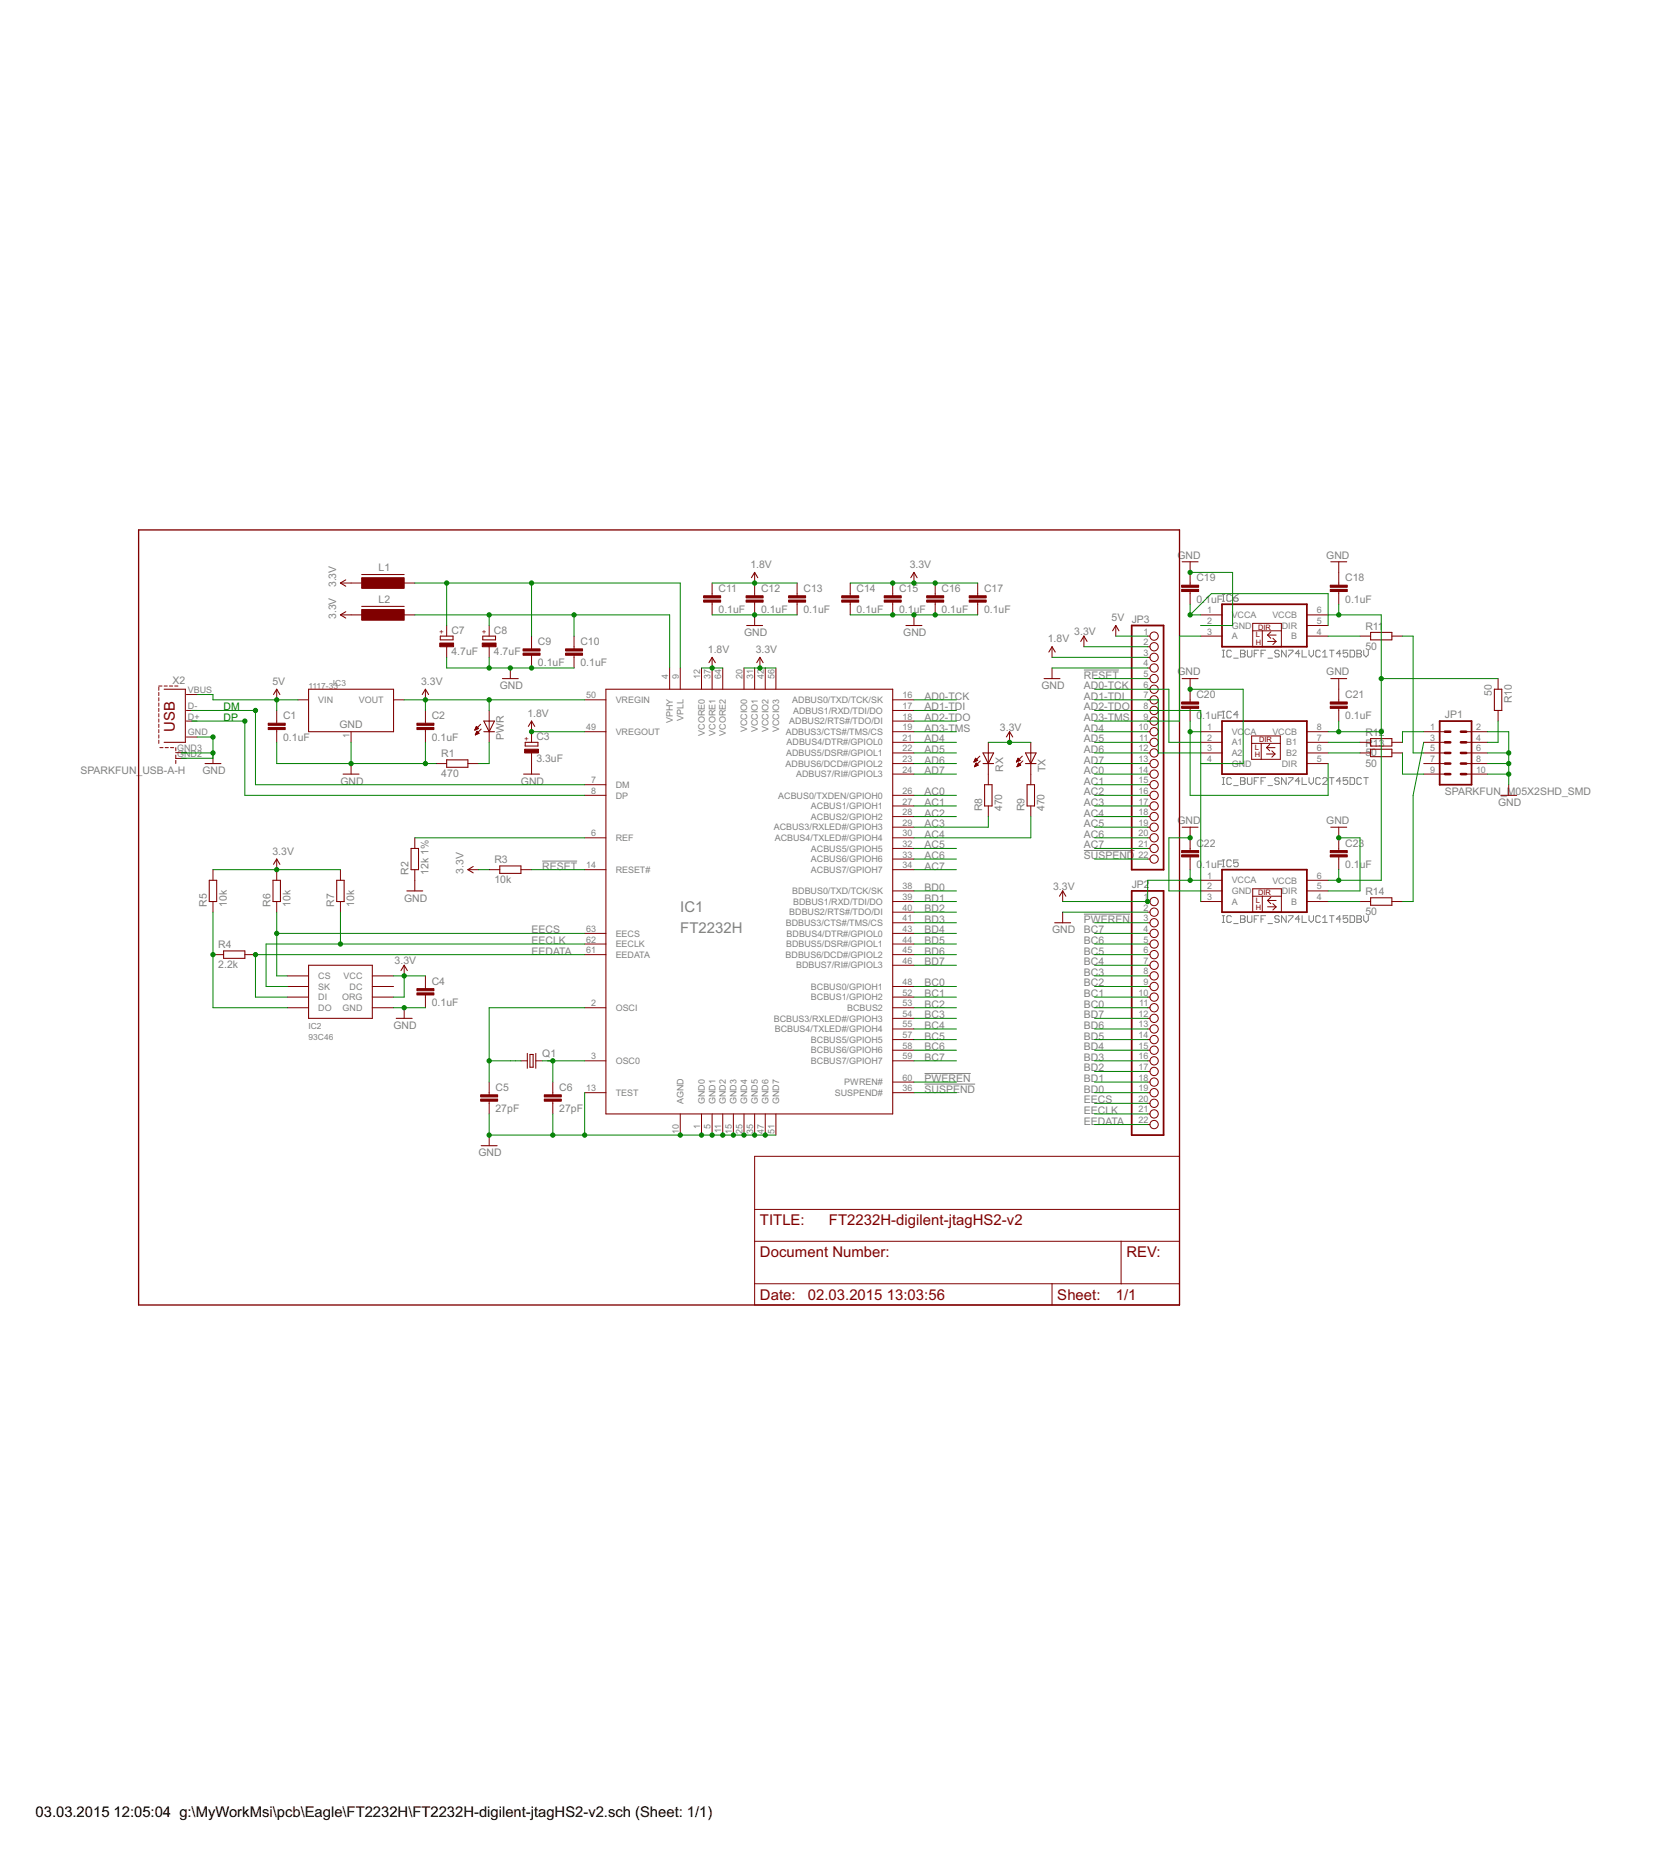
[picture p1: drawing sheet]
<svg xmlns="http://www.w3.org/2000/svg" width="400mm" height="444mm" viewBox="0 0 400 444" stroke-linecap="round" stroke-linejoin="round" font-family="sans-serif">
<g fill="none" stroke="#808080" stroke-width=".24">
<path d="M292.3 157.1h.5M292.3 155.5h.5M292.3 143.8h.5M292.3 142.2h.5M292.5 142.2v1.6M292.5 155.5v1.6M294.4 142.5l-.2-.3h-.6l-.2 .3v1.1l.2 .2h.6l.2-.2M294.4 155.8l-.2-.3h-.6l-.2 .3v1.1l.2 .2h.6l.2-.2M295 157.4h1.1M295 143h.8l.3 .3v.3l-.3 .2h-.5l-.3-.2zM296.1 142.2l-1.1 .8M296.6 155.5h.9l.2 .3v.3l-.2 .2 .2 .6-.2 .2h-.9z"/>
<path d="M296.6 156.3h.9M298.3 155.5v1.4l.2 .2h.6l.3-.2v-1.4M299.9 156.3h.6M301 155.5h-1.1v1.6M301.5 156.3h.6M302.6 155.5h-1.1v1.6M303.2 157.4h1.1M305.9 155.8l-.3-.3h-.5l-.3 .3v.3l.3 .2h.5l.3 .3-.3 .5h-.5l-.3-.2M307.6 155.5v1.6l-1.1-1.6v1.6M308.1 155.5h1.1v.3l-1.1 1.1v.2M310.8 156.3h-1.1l.8-.8v1.6M311.4 155.5v1.6h1.1"/>
<path d="M313 155.5v1.1l.5 .5 .6-.5v-1.1M315.7 155.8l-.3-.3h-.5l-.3 .3v1.1l.3 .2h.5l.3-.2M316.3 156.1l.5-.6v1.6M316.3 157.1h1.1M317.9 155.5h1.1M318.5 155.5v1.6M320.6 156.3h-1l.8-.8v1.6M322.3 155.5h-1.1v.8l.8-.2 .3 .2v.6l-.3 .2h-.5l-.3-.2M322.8 155.5h.8l.3 .3v1.1l-.3 .2h-.8zM324.5 155.5h.8l.2 .3v.3l-.2 .2 .2 .6-.2 .2h-.8zM324.5 156.3h.8M326.1 155.5v1.1l.5 .5 .6-.5v-1.1"/>
<path d="M259.2 160.3h8.3M292.3 171.7h.5M292.3 170.1h.5M292.5 170.1v1.6M294.4 170.4l-.2-.3h-.6l-.2 .3v1.1l.2 .2h.6l.2-.2M296.1 170.9h-1.1l.8-.8v1.6M292.3 187.6h.5M292.3 186h.5M292.5 186v1.6M294.4 186.3l-.2-.3h-.6l-.2 .3v1l.2 .3h.6l.2-.3M295 187.9h1.1M296.6 186h.9l.2 .3v.2l-.2 .3 .2 .3v.2l-.2 .3h-.9z"/>
<path d="M296.6 186.8h.9M298.3 186v1.3l.2 .3h.6l.3-.3v-1.3M299.9 186.8h.6M301 186h-1.1v1.6M301.5 186.8h.6M302.6 186h-1.1v1.6M303.2 187.9h1.1M305.9 186.3l-.3-.3h-.5l-.3 .3v.2l.3 .3h.5l.3 .3v.2l-.3 .3h-.5l-.3-.3M307.6 186v1.6l-1.1-1.6v1.6M308.1 186h1.1v.3l-1.1 1v.3M310.8 186.8h-1.1l.8-.8v1.6M311.4 186v1.6h1.1"/>
<path d="M313 186v1.1l.5 .5 .6-.5v-1.1M315.7 186.3l-.3-.3h-.5l-.3 .3v1l.3 .3h.5l.3-.3M316.3 186.3l.2-.3h.6l.3 .3v.2l-1.1 1.1h1.1M317.9 186h1.1M318.5 186v1.6M320.6 186.8h-1l.8-.8v1.6M322.3 186h-1.1v.8l.8-.3 .3 .3v.5l-.3 .3h-.5l-.3-.3M322.8 186h.8l.3 .3v1l-.3 .3h-.8zM325.5 186.3l-.2-.3h-.6l-.2 .3v1l.2 .3h.6l.2-.3M326.1 186h1.1M326.6 186v1.6M129.6 206h8.4"/>
<path d="M259.2 203.4h12.1M259.2 218.7h11M292.3 219h.5M292.3 207.3h.5M292.3 205.7h.5M292.5 205.7v1.6M292.5 219v1.6M294.4 206l-.2-.3h-.6l-.2 .3v1l.2 .3h.6l.2-.3M294.4 219.3l-.2-.3h-.6l-.2 .3v1.1l.2 .2h.6l.2-.2M296.1 205.7h-1.1v.8l.6-.3 .5 .3v.5l-.3 .3h-.5l-.3-.3M296.6 219h.9l.2 .3v.2l-.2 .3 .2 .3v.3l-.2 .2h-.9zM296.6 219.8h.9"/>
<path d="M298.3 219v1.4l.2 .2h.6l.3-.2v-1.4M299.9 219.8h.6M301 219h-1.1v1.6M301.5 219.8h.6M302.6 219h-1.1v1.6M305.9 219.3l-.3-.3h-.5l-.3 .3v.2l.3 .3h.5l.3 .3v.3l-.3 .2h-.5l-.3-.2M307.6 219v1.6l-1.1-1.6v1.6M308.1 219h1.1v.3l-1.1 1.1v.2M310.8 219.8h-1.1l.8-.8v1.6M311.4 219v1.6h1.1M313 219v1.1l.5 .5 .6-.5v-1.1M315.7 219.3l-.3-.3h-.5l-.3 .3v1.1l.3 .2h.5l.3-.2"/>
<path d="M316.3 219.5l.5-.5v1.6M317.9 219h1.1M318.5 219v1.6M320.6 219.8h-1l.8-.8v1.6M322.3 219h-1.1v.8l.8-.3 .3 .3v.6l-.3 .2h-.5l-.3-.2M322.8 219h.8l.3 .3v1.1l-.3 .2h-.8zM324.5 219h.8l.2 .3v.2l-.2 .3 .2 .3v.3l-.2 .2h-.8zM324.5 219.8h.8M326.1 219v1.1l.5 .5 .6-.5v-1.1M292.3 220.6h.5M295 220.9h1.1M303.2 220.9h1.1"/>
<path d="M316.3 220.6h1.1M221.1 259.3h12.1M221.1 256.8h11"/>
</g>
<g fill="none" stroke="#800000" stroke-width=".25">
<path d="M82.7 138.7l-1.3 .7 1.3 .8M86.5 137.4h10.1M179.7 138.2l.7-1.3 .8 1.3M217.8 138.2l.7-1.3 .8 1.3M282.7 134.4h3.8M318.2 134.4h3.8M82.7 146.3l-1.3 .8 1.3 .7M86.5 145h10.1M105.3 152.1h3v.9h-3zM115.4 152.1h3.1v.9h-3.1zM169.5 158.5l.8-1.3 .7 1.3M178.5 149.6h3.9"/>
<path d="M181 158.5l.7-1.3 .8 1.3M216.6 149.6h3.9M250.8 156l.8-1.3 .7 1.3M258.4 153.4l.8-1.3 .7 1.3M266 150.9l.8-1.3 .8 1.3M327.7 151.3h5.1v1.7h-5.1zM39.2 164.8h5.1v12.7h-5.1M65.4 166.1l.8-1.3 .7 1.3M73.8 164.8h20.3v10.2h-20.3zM101 166.1l.7-1.3 .8 1.3M115.7 175h2.5M115.7 172.5h2.5l-1.2 2.5z"/>
<path d="M120.1 162.3h3.8M125.6 177.5h3v.9h-3zM126.3 173.7l.8-1.2 .8 1.2M144.9 164.8h68.6v101.6h-68.6zM240.6 176.3l.8-1.3 .8 1.3M249.7 162.3h3.8M282.7 162.3h3.8M318.2 162.3h3.8M327.7 176.7h5.1v1.7h-5.1zM327.7 179.2h5.1v1.8h-5.1zM357.3 164.8h1.8v5.1h-1.8zM49 182.6h3.8"/>
<path d="M82 185.1h3.9M106.8 181.7h5.1v1.8h-5.1zM125.2 185.1h3.8M235.1 182.6h2.5M235.1 180.1h2.5l-1.3 2.5zM235.4 187.7h1.8v5.1h-1.8zM245.2 182.6h2.6M245.2 180.1h2.6l-1.3 2.5zM245.6 187.7h1.8v5.1h-1.8zM282.7 197.8h3.8M318.2 197.8h3.8M358.9 190.2h3.8"/>
<path d="M50 210.5h1.8v5.1h-1.8zM65.3 210.5h1.8v5.1h-1.8zM65.4 206.7l.8-1.2 .7 1.2M80.5 210.5h1.8v5.1h-1.8zM97.3 213.1h3.8M98.3 202.9h1.8v5.1h-1.8zM113.2 207.2l-1.3 .8 1.3 .8M119.5 207.1h5.1v1.8h-5.1zM253.3 214.4l.8-1.3 .8 1.3M327.7 214.7h5.1v1.8h-5.1zM53.5 227.4h5v1.8h-5zM73.8 230.9h15.2v12.7h-15.2z"/>
<path d="M95.9 232.1l.7-1.2 .8 1.2M252.2 220.7h3.8M94.7 243.6h3.9M126.1 251.9v3.6M126.7 252.2h.8v3h-.8zM128.1 251.9v3.6M115.1 274h3.8"/>
</g>
<g fill="none" stroke="#800000" stroke-width=".24">
<path d="M81.4 139.4h5.1M96.6 139.4h2.6M170.3 139.4v3.1M180.4 136.9v5.6M190.6 139.4v3.1M203.3 139.4v3.1M213.5 139.4v3.1M218.5 136.9v2.5M223.6 139.4v3.1M233.8 139.4v3.1M284.6 134.4v5.6M320.1 134.4v5.6"/>
<path d="M81.4 147.1h5.1M96.6 147.1h2.6M106.8 149.6v2.5M106.8 154.7v2.5M117 149.6v2.5M117 154.7v2.5M122 159.8v2.5M127.1 152.1v3.1M127.1 156.7v3.1M137.3 152.1v3.1M137.3 156.7v3.1M160.1 159.8v5"/>
<path d="M162.7 159.8v5M167.7 159.8v5M170.3 144v3.1M170.3 157.2v7.6M172.8 159.8v5M177.9 159.8v5M180.4 144v5.6M180.4 159.8v5M181.7 157.2v2.6M183 159.8v5M185.5 159.8v5M190.6 144v3.1"/>
<path d="M203.3 144v3.1M213.5 144v3.1M218.5 147.1v2.5M223.6 144v3.1M233.8 144v3.1M251.6 154.7v2.5M251.6 159.8v2.5M259.2 152.1v2.6M266.8 149.6v2.5M274.4 152.1h.6M274.4 154.7h.6M274.4 157.2h.6"/>
<path d="M274.4 159.8h.6M284.6 141.5v3M287.1 147.1h5.1M287.1 152.1h5.1M287.1 149.6h5.1M299.6 149.1h6.8v5.6h-6.8zM299.6 150.9h6.8M301.8 150.9v3.8M303.1 151.9h2M303.1 151.9l.8 .8M303.1 153.4h2M303.9 151.1l-.8 .8"/>
<path d="M304.4 152.7l.7 .7M305.1 153.4l-.7 .8M312.5 147.1h5.1M312.5 152.1h5.1M312.5 149.6h5.1M320.1 141.5v3M325.2 152.1h2.5M332.8 152.1h2.6M38 164.3v.8M38 165.6v.8M38 166.9v.7M38 168.1v.8"/>
<path d="M38 169.4v.8M38 170.7v.7M38 172v.7M38 173.2v.8M38 174.5v.8M38 175.8v.7M38 177v.8M38 164.1h.7M38.2 178.8h.8M39.2 164.1h.8M39.5 178.8h.8M40.5 164.1h.8"/>
<path d="M40.8 178.8h.7M41.8 164.1h.7M42 178.8v.8M44.6 169.9h2.5M44.6 172.5h2.5M44.6 176.3h2.5M44.6 166.1h2.5M66.2 164.8v2.6M66.2 169.9v3.1M66.2 174.5v3M71.2 167.4h2.6M83.9 175v2.5"/>
<path d="M94.1 167.4h2.5M101.7 164.8v2.6M101.7 169.9v3.1M101.7 174.5v3M113.6 174.5h.2M113.6 174.4h.5M113.7 174.3h.7M113.7 175.7h.1M113.7 174.1h.6M113.7 175.6h.4M113.8 174h.4M113.8 175.5h.5"/>
<path d="M113.8 173.9h.3M113.8 175.3h.7M113.9 175.2h.5M113.9 173.8h.1M113.9 173.7l.5 .5-.9 .4zM113.9 175.1h.4M114 175h.2M114 174.9l.6 .5-.9 .4zM114.9 173.2l-1.4 1.4M115.1 174.4l-1.4 1.4M117 169.9v7.6M127.1 172.5v5"/>
<path d="M139.8 167.4h5.1M139.8 175h5.1M213.5 167.4h5M213.5 169.9h5M213.5 172.5h5M213.5 175h5M213.5 177.5h5M236.3 177.5v10.2M241.4 175v2.5M246.5 177.5v10.2M274.4 167.4h.6M274.4 169.9h.6"/>
<path d="M274.4 172.5h.6M274.4 175h.6M274.4 177.5h.6M274.4 162.3h.6M274.4 164.8h.6M284.6 162.3v5.6M284.6 169.4v3.1M287.1 175h5.1M287.1 177.5h5.1M299.3 176h6.9v5.6h-6.9zM299.3 177.8h6.9M301.6 177.8v3.8"/>
<path d="M302.9 178.8h2M302.9 178.8l.7 .8M303.6 178.1l-.7 .7M304.1 179.6l.8 .7M312.5 175h5.1M312.5 177.5h5.1M320.1 162.3v5.6M320.1 169.4v3.1M325.2 177.5h2.5M332.8 177.5h2.6M340.4 175h5.1M340.4 177.5h5.1"/>
<path d="M350.6 175h5.1M350.6 177.5h5.1M358.2 162.3v2.5M358.2 169.9v2.6M42 181.4h2.5M42 180h2.5M42 180.6v.8M42 181.9v.7M50.9 180.1v2.5M83.9 182.6v2.5M104.3 182.6h2.5M111.9 182.6h2.5"/>
<path d="M127.1 180.1v5M139.8 187.7h5.1M139.8 190.2h5.1M213.5 190.2h5M213.5 180.1h5M213.5 182.6h5M213.5 185.1h5M213.5 192.8h5M213.5 195.3h5M213.5 197.8h5M232.9 182.2h.1M233 182.1h.2"/>
<path d="M233 182h.5M233 183.3h.2M233.1 181.9h.7M233.1 181.7h.6M233.1 183.2h.4M233.2 181.6h.4M233.2 183.1h.5M233.2 181.5h.2M233.2 182.9h.6M233.3 181.4h.1M233.3 182.8h.4M233.3 181.4l-.4 .8"/>
<path d="M233.3 181.4l.5 .5-.9 .3M233.3 182.7h.3M233.4 182.6h.1M233.4 182.5l.5 .5-.9 .4zM234.3 180.8l-1.4 1.4M234.4 182l-1.4 1.4M236.3 192.8v2.5M243.1 182.2h.1M243.1 182.1h.3M243.2 182h.4M243.2 181.9h.7M243.2 183.3h.2"/>
<path d="M243.3 181.7h.5M243.3 183.2h.3M243.3 181.6h.4M243.3 183.1h.6M243.4 181.5h.2M243.4 182.9h.6M243.4 181.4h.1M243.4 182.8h.5M243.4 181.4l-.3 .8M243.4 181.4l.5 .5-.8 .3M243.5 182.7h.3M243.5 182.6h.1"/>
<path d="M243.6 182.5l.5 .5-.9 .4zM244.5 180.8l-1.4 1.4M244.6 182l-1.4 1.4M246.5 192.8v2.5M274.4 187.7h.6M274.4 190.2h.6M274.4 180.1h.6M274.4 182.6h.6M274.4 185.1h.6M274.4 192.8h.6M274.4 195.3h.6M274.4 197.8h.6"/>
<path d="M284.6 197.8v5.6M287.1 180.1h5.1M287.1 182.6h5.1M302.9 180.3h2M304.9 180.3l-.8 .8M312.5 180.1h5.1M312.5 182.6h5.1M320.1 197.8v5.6M325.2 180.1h2.5M332.8 180.1h2.6M340.4 180.1h5.1M340.4 182.6h5.1"/>
<path d="M340.4 185.1h5.1M350.6 180.1h5.1M350.6 182.6h5.1M350.6 185.1h5.1M360.8 187.7v2.5M50.9 208v2.5M50.9 215.6v2.6M66.2 205.5v5M66.2 215.6v2.6M81.4 208v2.5M81.4 215.6v2.6M99.2 200.4v2.5"/>
<path d="M99.2 208v5.1M111.9 208h2.5M117 208h2.5M124.6 208h2.5M139.8 200.4h5.1M139.8 208h5.1M213.5 200.4h5M213.5 208h5M213.5 202.9h5M213.5 205.5h5M213.5 213.1h5M213.5 215.6h5"/>
<path d="M213.5 218.2h5M254.1 213.1v2.5M254.1 218.2v2.5M274.4 200.4h.6M274.4 202.9h.6M274.4 205.5h.6M274.4 215.6h.6M274.4 218.2h.6M284.6 205v3M287.1 213.1h5.1M287.1 215.6h5.1M287.1 210.5h5.1"/>
<path d="M299.6 212.6h6.8v5.6h-6.8zM299.6 214.4h6.8M301.8 214.4v3.8M303.1 215.4h2M303.1 215.4l.8 .7M303.1 216.9h2M303.9 214.6l-.8 .8M304.4 216.1l.7 .8M305.1 216.9l-.7 .8M312.5 213.1h5.1M312.5 215.6h5.1M312.5 210.5h5.1"/>
<path d="M320.1 205v3M325.2 215.6h2.5M332.8 215.6h2.6M50.9 228.3h2.6M58.5 228.3h2.6M68.7 235.9h5.1M68.7 238.5h5.1M68.7 233.4h5.1M89 235.9h5.1M89 238.5h5.1M89 233.4h5.1M96.6 230.9v2.5"/>
<path d="M101.7 233.4v3.1M101.7 238v3M139.8 223.2h5.1M139.8 225.8h5.1M139.8 228.3h5.1M213.5 220.7h5M213.5 223.2h5M213.5 225.8h5M213.5 228.3h5M213.5 230.9h5M213.5 235.9h5M213.5 238.5h5"/>
<path d="M274.4 220.7h.6M274.4 223.2h.6M274.4 225.8h.6M274.4 228.3h.6M274.4 230.9h.6M274.4 235.9h.6M274.4 238.5h.6M274.4 233.4h.6M68.7 241h5.1M89 241h5.1M96.6 241v2.6M117 258.8v3.1"/>
<path d="M124.6 253.7h1.5M128.1 253.7h1.5M132.2 258.8v3.1M139.8 241h5.1M139.8 253.7h5.1M213.5 241h5M213.5 253.7h5M213.5 243.6h5M213.5 246.1h5M213.5 248.6h5M213.5 251.2h5M213.5 258.8h5"/>
<path d="M274.4 241h.6M274.4 253.7h.6M274.4 243.6h.6M274.4 246.1h.6M274.4 248.6h.6M274.4 251.2h.6M274.4 258.8h.6M274.4 256.3h.6M117 263.4v3M117 271.5v2.5M132.2 263.4v3M139.8 261.3h5.1"/>
<path d="M162.7 266.4v5.1M167.7 266.4v5.1M170.3 266.4v5.1M172.8 266.4v5.1M175.4 266.4v5.1M177.9 266.4v5.1M180.4 266.4v5.1M180.4 276.6h101.6v35.5h-101.6zM183 266.4v5.1M185.5 266.4v5.1M213.5 261.3h5M274.4 261.3h.6"/>
<path d="M274.4 263.9h.6M274.4 266.4h.6M274.4 269h.6M180.4 296.9h101.6M180.4 289.3h101.6M268.1 296.9v10.1M180.4 307h101.6M251.6 307v5.1"/>
<circle cx="276" cy="154.7" r=".99"/>
<circle cx="276" cy="157.2" r=".99"/>
<circle cx="276" cy="159.8" r=".99"/>
<circle cx="276" cy="152.1" r=".99"/>
<circle cx="276" cy="167.4" r=".99"/>
<circle cx="276" cy="169.9" r=".99"/>
<circle cx="276" cy="162.3" r=".99"/>
<circle cx="276" cy="164.8" r=".99"/>
<circle cx="276" cy="172.5" r=".99"/>
<circle cx="276" cy="177.5" r=".99"/>
<circle cx="276" cy="175" r=".99"/>
<circle cx="276" cy="195.3" r=".99"/>
<circle cx="276" cy="187.7" r=".99"/>
<circle cx="276" cy="190.2" r=".99"/>
<circle cx="276" cy="182.6" r=".99"/>
<circle cx="276" cy="197.8" r=".99"/>
<circle cx="276" cy="185.1" r=".99"/>
<circle cx="276" cy="192.8" r=".99"/>
<circle cx="276" cy="180.1" r=".99"/>
<circle cx="276" cy="215.6" r=".99"/>
<circle cx="276" cy="200.4" r=".99"/>
<circle cx="276" cy="218.2" r=".99"/>
<circle cx="276" cy="202.9" r=".99"/>
<circle cx="276" cy="205.5" r=".99"/>
<circle cx="276" cy="220.7" r=".99"/>
<circle cx="276" cy="230.9" r=".99"/>
<circle cx="276" cy="223.2" r=".99"/>
<circle cx="276" cy="225.8" r=".99"/>
<circle cx="276" cy="228.3" r=".99"/>
<circle cx="276" cy="233.4" r=".99"/>
<circle cx="276" cy="235.9" r=".99"/>
<circle cx="276" cy="238.5" r=".99"/>
<circle cx="276" cy="241" r=".99"/>
<circle cx="276" cy="253.7" r=".99"/>
<circle cx="276" cy="243.6" r=".99"/>
<circle cx="276" cy="246.1" r=".99"/>
<circle cx="276" cy="256.3" r=".99"/>
<circle cx="276" cy="258.8" r=".99"/>
<circle cx="276" cy="251.2" r=".99"/>
<circle cx="276" cy="248.6" r=".99"/>
<circle cx="276" cy="261.3" r=".99"/>
<circle cx="276" cy="263.9" r=".99"/>
<circle cx="276" cy="266.4" r=".99"/>
<circle cx="276" cy="269" r=".99"/>
</g>
<path d="M33.1 126.7h248.9v185.4h-248.9z" fill="none" stroke="#800000" stroke-width=".32"/>
<g fill="#800000" stroke="#800000" stroke-width=".24">
<path d="M86.5 138.2h10.1v2.5h-10.1z"/>
<path d="M64.1 174h4.1v.5h-4.1z"/>
<path d="M64.1 173h4.1v.5h-4.1z"/>
<path d="M99.7 174h4.1v.5h-4.1z"/>
<path d="M99.7 173h4.1v.5h-4.1z"/>
<path d="M125.5 179.2h3.3v.9h-3.3z"/>
<path d="M99.7 237.5h4.1v.5h-4.1z"/>
<path d="M99.7 236.5h4.1v.5h-4.1z"/>
<path d="M114.9 262.9h4.1v.5h-4.1z"/>
<path d="M114.9 261.9h4.1v.5h-4.1z"/>
<path d="M130.2 262.9h4v.5h-4z"/>
<path d="M130.2 261.9h4v.5h-4z"/>
<path d="M86.5 145.8h10.1v2.5h-10.1z"/>
<path d="M105.2 153.8h3.3v.9h-3.3z"/>
<path d="M115.3 153.8h3.3v.9h-3.3z"/>
<path d="M125.1 156.2h4v.5h-4z"/>
<path d="M125.1 155.2h4v.5h-4z"/>
<path d="M135.2 156.2h4.1v.5h-4.1z"/>
<path d="M135.2 155.2h4.1v.5h-4.1z"/>
<path d="M168.3 143.5h4v.5h-4z"/>
<path d="M168.3 142.5h4v.5h-4z"/>
<path d="M178.4 143.5h4.1v.5h-4.1z"/>
<path d="M178.4 142.5h4.1v.5h-4.1z"/>
<path d="M188.6 143.5h4v.5h-4z"/>
<path d="M188.6 142.5h4v.5h-4z"/>
<path d="M201.3 143.5h4v.5h-4z"/>
<path d="M201.3 142.5h4v.5h-4z"/>
<path d="M211.4 143.5h4.1v.5h-4.1z"/>
<path d="M211.4 142.5h4.1v.5h-4.1z"/>
<path d="M221.6 143.5h4.1v.5h-4.1z"/>
<path d="M221.6 142.5h4.1v.5h-4.1z"/>
<path d="M231.8 143.5h4v.5h-4z"/>
<path d="M231.8 142.5h4v.5h-4z"/>
<path d="M318.1 141h4.1v.5h-4.1z"/>
<path d="M318.1 140h4.1v.5h-4.1z"/>
<path d="M282.6 141h4v.5h-4z"/>
<path d="M282.6 140h4v.5h-4z"/>
<path d="M282.6 168.9h4v.5h-4z"/>
<path d="M282.6 167.9h4v.5h-4z"/>
<path d="M318.1 168.9h4.1v.5h-4.1z"/>
<path d="M318.1 167.9h4.1v.5h-4.1z"/>
<path d="M282.6 204.4h4v.6h-4z"/>
<path d="M282.6 203.4h4v.5h-4z"/>
<path d="M318.1 204.4h4.1v.6h-4.1z"/>
<path d="M318.1 203.4h4.1v.5h-4.1z"/>
</g>
<path d="M270.6 149.6h7.6v58.4h-7.6zM292.2 144.5h20.3v10.2h-20.3zM292.2 172.5h20.3v12.6h-20.3zM344.3 172.5h7.6v15.2h-7.6zM270.6 213.1h7.6v58.4h-7.6zM292.2 208h20.3v10.2h-20.3z" fill="none" stroke="#800000" stroke-width=".42"/>
<path d="M345.5 175h1.3M345.5 177.5h1.3M349.3 175h1.3M349.3 177.5h1.3M345.5 180.1h1.3M345.5 182.6h1.3M345.5 185.1h1.3M349.3 180.1h1.3M349.3 182.6h1.3M349.3 185.1h1.3" fill="none" stroke="#800000" stroke-width=".61"/>
<g fill="none" stroke="#008000" stroke-width=".24">
<path d="M99.2 139.4h63.5v20.4M106.8 139.4v10.2M127.1 139.4v12.7M170.3 139.4h20.3M203.3 139.4h30.5M284.6 136.9h10.1v12.7h-7.6M99.2 147.1h60.9v12.7M106.8 157.2v2.6h30.5M117 147.1v2.5M117 157.2v2.6M137.3 147.1v5M167.7 159.8h5.1"/>
<path d="M170.3 147.1h20.3M177.9 159.8h7.6M203.3 147.1h30.5M251.6 159.8h22.8M251.6 157.2h22.8M259.2 154.7h15.2M266.8 152.1h7.6M284.6 147.1h2.5M284.6 144.5v2.6M284.6 147.1l5.1-5.1h27.9v7.6M287.1 152.1h-5.1v20.4h-20.3M317.6 147.1h12.7v63.4h-12.7"/>
<path d="M317.6 152.1h7.6M320.1 144.5v2.6M335.4 152.1h2.5v28h2.5M45.8 169.9h15.3v17.8h78.7M45.8 172.5h12.7v17.7h81.3M47.1 166.1h3.8v1.3h20.3M47.1 176.3h3.8M50.9 176v5.4h-7.6M66.2 177.5v5.1h38.1M66.2 167.4v2.5M83.9 177.5v5.1M96.6 167.4h43.2"/>
<path d="M101.7 167.4v2.5M101.7 177.5v5.1M117 177.5v5.1h-2.6M117 167.4v2.5M127.1 175h12.7M218.5 169.9h10.2M218.5 172.5h10.2M218.5 175h10.2M218.5 167.4h10.2M218.5 177.5h10.2M236.3 177.5h10.2M261.7 169.9h25.4v45.7"/>
<path d="M261.7 167.4h15.3v12.7h10.1M261.7 164.8h17.8v12.7h7.6M261.7 175h12.7M261.7 177.5h12.7M261.7 162.3h12.7M284.6 172.5v17.7h33v-7.6M284.6 164.8h12.7v17.8h-10.2M284.6 175h2.5M317.6 175h12.7M317.6 177.5h7.6M320.1 172.5v2.5M330.3 162.3h27.9"/>
<path d="M340.4 175h-5v2.5M340.4 177.5l-2.5 12.7v25.4h-2.5M355.7 175h5.1v12.7M358.2 172.5v5h-2.5M43.3 180.1h7.6M218.5 190.2h10.2M218.5 182.6h10.2M218.5 180.1h10.2M218.5 185.1h10.2M218.5 195.3h10.2M218.5 192.8h10.2M236.3 195.3v2.5h-17.8"/>
<path d="M246.5 195.3v5.1h-28M261.7 187.7h12.7M261.7 190.2h12.7M261.7 182.6h12.7M261.7 180.1h12.7M261.7 185.1h12.7M261.7 197.8h12.7M261.7 195.3h12.7M261.7 192.8h12.7M317.6 180.1h7.6M335.4 180.1v5h5M355.7 182.6h5.1"/>
<path d="M355.7 180.1h5.1M355.7 185.1h5.1M50.9 218.2v22.8h17.8M50.9 208h30.5M66.2 218.2v15.2h2.5M81.4 218.2v7.6M99.2 200.4h40.6M114.4 208h2.6M127.1 208h12.7M218.5 218.2h10.2M218.5 213.1h10.2M218.5 208h10.2"/>
<path d="M218.5 215.6h10.2M218.5 205.5h10.2M218.5 202.9h10.2M254.1 218.2h20.3M261.7 200.4h12.7M261.7 205.5h12.7M261.7 202.9h12.7M284.6 200.4h-5.1v12.7h7.6M284.6 208v2.5M287.1 210.5h-12.7v5.1h-20.3M317.6 215.6h7.6M320.1 200.4h5.1v12.7h-7.6"/>
<path d="M320.1 208v2.5M66.2 223.2h73.6M94.1 233.4h7.6M96.6 233.4v5.1h-2.5M139.8 228.3h-78.7v10.2h7.6M139.8 225.8h-76.2v10.1h5.1M218.5 238.5h10.2M218.5 223.2h10.2M218.5 225.8h10.2M218.5 235.9h10.2M218.5 228.3h10.2M218.5 220.7h10.2"/>
<path d="M218.5 230.9h10.2M261.7 238.5h12.7M261.7 233.4h12.7M261.7 223.2h12.7M261.7 225.8h12.7M261.7 235.9h12.7M261.7 228.3h12.7M261.7 220.7h12.7M261.7 230.9h12.7M94.1 241h7.6M117 253.7h7.6M129.6 253.7h10.2"/>
<path d="M132.2 253.7v5.1M139.8 241h-22.8v17.8M218.5 241h10.2M218.5 253.7h10.2M218.5 258.8h10.2M218.5 251.2h10.2M218.5 248.6h10.2M218.5 246.1h10.2M218.5 243.6h10.2M261.7 241h12.7M261.7 253.7h12.7M261.7 258.8h12.7"/>
<path d="M261.7 251.2h12.7M261.7 248.6h12.7M261.7 246.1h12.7M261.7 243.6h12.7M261.7 256.3h12.7M117 266.4v5.1h68.5M132.2 266.4v5.1M139.8 261.3v10.2M218.5 261.3h10.2M261.7 263.9h12.7M261.7 266.4h12.7M261.7 269h12.7"/>
<path d="M261.7 261.3h12.7"/>
</g>
<g fill="#008000" stroke="#008000" stroke-width=".24">
<circle cx="61.1" cy="169.9" r=".51"/>
<circle cx="58.5" cy="172.5" r=".51"/>
<circle cx="83.9" cy="182.6" r=".51"/>
<circle cx="101.7" cy="182.6" r=".51"/>
<circle cx="96.6" cy="241" r=".51"/>
<circle cx="127.1" cy="159.8" r=".51"/>
<circle cx="117" cy="159.8" r=".51"/>
<circle cx="122" cy="159.8" r=".51"/>
<circle cx="180.4" cy="147.1" r=".51"/>
<circle cx="213.5" cy="147.1" r=".51"/>
<circle cx="223.6" cy="147.1" r=".51"/>
<circle cx="218.5" cy="147.1" r=".51"/>
<circle cx="162.7" cy="271.5" r=".51"/>
<circle cx="167.7" cy="271.5" r=".51"/>
<circle cx="170.3" cy="271.5" r=".51"/>
<circle cx="172.8" cy="271.5" r=".51"/>
<circle cx="175.4" cy="271.5" r=".51"/>
<circle cx="177.9" cy="271.5" r=".51"/>
<circle cx="180.4" cy="271.5" r=".51"/>
<circle cx="183" cy="271.5" r=".51"/>
<circle cx="132.2" cy="271.5" r=".51"/>
<circle cx="139.8" cy="271.5" r=".51"/>
<circle cx="117" cy="271.5" r=".51"/>
<circle cx="50.9" cy="176.3" r=".51"/>
<circle cx="50.9" cy="180.1" r=".51"/>
<circle cx="284.6" cy="136.9" r=".51"/>
<circle cx="284.6" cy="164.8" r=".51"/>
<circle cx="320.1" cy="200.4" r=".51"/>
<circle cx="284.6" cy="200.4" r=".51"/>
<circle cx="360.8" cy="185.1" r=".51"/>
<circle cx="360.8" cy="180.1" r=".51"/>
<circle cx="360.8" cy="182.6" r=".51"/>
<circle cx="66.2" cy="167.4" r=".51"/>
<circle cx="101.7" cy="167.4" r=".51"/>
<circle cx="117" cy="167.4" r=".51"/>
<circle cx="66.2" cy="208" r=".51"/>
<circle cx="96.6" cy="233.4" r=".51"/>
<circle cx="181.7" cy="159.8" r=".51"/>
<circle cx="213.5" cy="139.4" r=".51"/>
<circle cx="223.6" cy="139.4" r=".51"/>
<circle cx="218.5" cy="139.4" r=".51"/>
<circle cx="284.6" cy="210.5" r=".51"/>
<circle cx="274.4" cy="215.6" r=".51"/>
<circle cx="241.4" cy="177.5" r=".51"/>
<circle cx="284.6" cy="175" r=".51"/>
<circle cx="284.6" cy="147.1" r=".51"/>
<circle cx="127.1" cy="175" r=".51"/>
<circle cx="170.3" cy="159.8" r=".51"/>
<circle cx="180.4" cy="139.4" r=".51"/>
<circle cx="66.2" cy="223.2" r=".51"/>
<circle cx="81.4" cy="225.8" r=".51"/>
<circle cx="61.1" cy="228.3" r=".51"/>
<circle cx="117" cy="253.7" r=".51"/>
<circle cx="132.2" cy="253.7" r=".51"/>
<circle cx="50.9" cy="228.3" r=".51"/>
<circle cx="117" cy="147.1" r=".51"/>
<circle cx="137.3" cy="147.1" r=".51"/>
<circle cx="106.8" cy="139.4" r=".51"/>
<circle cx="127.1" cy="139.4" r=".51"/>
<circle cx="320.1" cy="175" r=".51"/>
<circle cx="330.3" cy="162.3" r=".51"/>
<circle cx="320.1" cy="147.1" r=".51"/>
<circle cx="330.3" cy="175" r=".51"/>
<circle cx="320.1" cy="210.5" r=".51"/>
</g>
<g font-size="4" fill="#800000">
<text x="41.8" y="175" transform="rotate(-90 41.8 175)">USB</text>
<text x="181.7" y="293.1">TITLE:</text>
<text x="198.2" y="293.1">FT2232H-digilent-jtagHS2-v2</text>
<text x="181.7" y="300.7">Document Number:</text>
<text x="269.3" y="300.7">REV:</text>
<text x="181.7" y="310.9">Date:</text>
<text x="193.1" y="310.9">02.03.2015</text>
<text x="212" y="310.9">13:03:56</text>
<text x="252.8" y="310.9">Sheet:</text>
<text x="266.8" y="310.9">1/1</text>
</g>
<g font-size="4" fill="#808080">
<text x="162.7" y="218.2">IC1</text>
<text x="162.7" y="223.2">FT2232H</text>
</g>
<g font-size="4">
<text x="8.5" y="434.6">03.03.2015</text>
<text x="27.2" y="434.6">12:05:04 g:\MyWorkMsi\pcb\Eagle\FT2232H\FT2232H-digilent-jtagHS2-v2.sch (Sheet: 1/1)</text>
</g>
<g font-size="2.8" fill="#808080">
<text x="90.5" y="136.7">L1</text>
<text x="179.4" y="135.9">1.8V</text>
<text x="217.5" y="135.9">3.3V</text>
<text x="281.6" y="133.6">GND</text>
<text x="317.1" y="133.6">GND</text>
<text x="80.4" y="140.5" transform="rotate(-90 80.4 140.5)">3.3V</text>
<text x="171.8" y="141.6">C11</text>
<text x="182" y="141.6">C12</text>
<text x="192.1" y="141.6">C13</text>
<text x="204.8" y="141.6">C14</text>
<text x="215" y="141.6">C15</text>
<text x="225.1" y="141.6">C16</text>
<text x="235.3" y="141.6">C17</text>
<text x="286.1" y="139.1">C19</text>
<text x="321.7" y="139.1">C18</text>
<text x="80.4" y="148.1" transform="rotate(-90 80.4 148.1)">3.3V</text>
<text x="90.5" y="144.3">L2</text>
<text x="171.8" y="146.7">0.1uF</text>
<text x="182" y="146.7">0.1uF</text>
<text x="192.1" y="146.7">0.1uF</text>
<text x="204.8" y="146.7">0.1uF</text>
<text x="215" y="146.7">0.1uF</text>
<text x="225.1" y="146.7">0.1uF</text>
<text x="235.3" y="146.7">0.1uF</text>
<text x="265.8" y="148.6">5V JP3</text>
<text x="286.1" y="144.1">0.1uF</text>
<text x="321.7" y="144.1">0.1uF</text>
<text x="107.9" y="151.7">C7</text>
<text x="118.1" y="151.7">C8</text>
<text x="128.6" y="154.3">C9</text>
<text x="138.8" y="154.3">C10</text>
<text x="177.9" y="152.1">GND</text>
<text x="216" y="152.1">GND</text>
<text x="250.5" y="153.7">1.8V</text>
<text x="256.9" y="151.9">3.3V</text>
<text x="326.5" y="155.4">50</text>
<text x="326.5" y="150.6">R11</text>
<text x="107.9" y="156.7">4.7uF</text>
<text x="118.1" y="156.7">4.7uF</text>
<text x="128.6" y="159.4">0.1uF</text>
<text x="138.8" y="159.4">0.1uF</text>
<text x="169.3" y="156.2">1.8V</text>
<text x="180.7" y="156.2">3.3V</text>
<text x="281.6" y="161.5">GND</text>
<text x="317.1" y="161.5">GND</text>
<text x="41.3" y="163.6">X2</text>
<text x="65.1" y="163.8">5V</text>
<text x="100.7" y="163.8">3.3V</text>
<text x="119.5" y="164.8">GND</text>
<text x="221.1" y="167.4">AD0-TCK</text>
<text x="249" y="164.8">GND</text>
<text x="259.2" y="162.3">RESET</text>
<text x="259.2" y="167.4">AD1-TDI</text>
<text x="259.2" y="164.8">AD0-TCK</text>
<text x="286.1" y="167">C20</text>
<text x="321.7" y="167">C21</text>
<text x="356.7" y="166.4" transform="rotate(-90 356.7 166.4)">50</text>
<text x="67.7" y="172.1">C1</text>
<text x="103.2" y="172.1">C2</text>
<text x="126.1" y="171.4">1.8V</text>
<text x="221.1" y="172.5">AD2-TDO</text>
<text x="221.1" y="169.9">AD1-TDI</text>
<text x="259.2" y="172.5">AD3-TMS</text>
<text x="259.2" y="169.9">AD2-TDO</text>
<text x="286.1" y="172.1">0</text>
<text x="287.5" y="172.1">.1uF</text>
<text x="321.7" y="172.1">0.1uF</text>
<text x="345.5" y="171.7">JP1</text>
<text x="361.5" y="168.2" transform="rotate(-90 361.5 168.2)">R10</text>
<text x="67.7" y="177.2">0.1uF</text>
<text x="81.1" y="174.2">GND</text>
<text x="103.2" y="177.2">0.1uF</text>
<text x="120.5" y="177" transform="rotate(-90 120.5 177)">PWR</text>
<text x="128.3" y="177.1">C3</text>
<text x="221.1" y="177.5">AD4</text>
<text x="221.1" y="175">AD3-TMS</text>
<text x="239.1" y="174.7">3.3V</text>
<text x="259.2" y="177.5">AD5</text>
<text x="259.2" y="175">AD4</text>
<text x="326.5" y="176">R12</text>
<text x="326.5" y="178.6">R13</text>
<text x="19.3" y="185.2">SPARKFUN_USB-A-H</text>
<text x="48.4" y="185.2">GND</text>
<text x="105.5" y="185.9">470</text>
<text x="105.5" y="181.1">R1</text>
<text x="128.3" y="182.1">3.3uF</text>
<text x="221.1" y="185.2">AD7</text>
<text x="221.1" y="182.6">AD6</text>
<text x="221.1" y="180.1">AD5</text>
<text x="239.9" y="184.6" transform="rotate(-90 239.9 184.6)">RX</text>
<text x="250" y="184.6" transform="rotate(-90 250 184.6)">TX</text>
<text x="259.2" y="185.2">AC0</text>
<text x="259.2" y="182.6">AD7</text>
<text x="259.2" y="180.1">AD6</text>
<text x="326.5" y="180.8">50</text>
<text x="326.5" y="183.4">50</text>
<text x="81.4" y="187.7">GND</text>
<text x="124.6" y="187.7">GND</text>
<text x="221.1" y="190.2">AC0</text>
<text x="259.2" y="190.2">AC2</text>
<text x="259.2" y="187.7">AC1</text>
<text x="345.5" y="190.2">SPARKFUN_M05X2SHD_SMD</text>
<text x="221.1" y="197.9">AC3</text>
<text x="221.1" y="195.3">AC2</text>
<text x="221.1" y="192.8">AC1</text>
<text x="234.8" y="194" transform="rotate(-90 234.8 194)">R8</text>
<text x="239.6" y="194" transform="rotate(-90 239.6 194)">470</text>
<text x="245" y="194" transform="rotate(-90 245 194)">R9</text>
<text x="249.8" y="194" transform="rotate(-90 249.8 194)">470</text>
<text x="259.2" y="197.9">AC5</text>
<text x="259.2" y="195.3">AC4</text>
<text x="259.2" y="192.8">AC3</text>
<text x="281.6" y="197.1">GND</text>
<text x="317.1" y="197.1">GND</text>
<text x="358.2" y="192.8">GND</text>
<text x="221.1" y="202.9">AC5</text>
<text x="221.1" y="200.4">AC4</text>
<text x="259.2" y="202.9">AC7</text>
<text x="259.2" y="200.4">AC6</text>
<text x="286.1" y="202.5">C</text>
<text x="287.9" y="202.5">22</text>
<text x="321.7" y="202.5">C23</text>
<text x="65.1" y="204.5">3.3V</text>
<text x="97.7" y="209.3" transform="rotate(-90 97.7 209.3)">R2</text>
<text x="102.5" y="209.3" transform="rotate(-90 102.5 209.3)">12k 1%</text>
<text x="110.9" y="209" transform="rotate(-90 110.9 209)">3.3V</text>
<text x="118.2" y="206.5">R3</text>
<text x="129.7" y="208">RESET</text>
<text x="221.1" y="208">AC7</text>
<text x="221.1" y="205.5">AC6</text>
<text x="259.2" y="205.5">SUSPEND</text>
<text x="286.1" y="207.6">0</text>
<text x="287.5" y="207.6">.1uF</text>
<text x="321.7" y="207.6">0.1uF</text>
<text x="96.6" y="215.6">GND</text>
<text x="118.2" y="211.3">10k</text>
<text x="221.1" y="215.6">BD1</text>
<text x="221.1" y="213.1">BD0</text>
<text x="251.8" y="212.8">3.3V</text>
<text x="270.6" y="212.5">JP2</text>
<text x="326.5" y="214.1">R14</text>
<text x="49.4" y="216.9" transform="rotate(-90 49.4 216.9)">R5</text>
<text x="54.2" y="216.9" transform="rotate(-90 54.2 216.9)">10k</text>
<text x="64.7" y="216.9" transform="rotate(-90 64.7 216.9)">R6</text>
<text x="69.5" y="216.9" transform="rotate(-90 69.5 216.9)">10k</text>
<text x="79.9" y="216.9" transform="rotate(-90 79.9 216.9)">R7</text>
<text x="84.7" y="216.9" transform="rotate(-90 84.7 216.9)">10k</text>
<text x="221.1" y="220.7">BD3</text>
<text x="221.1" y="218.2">BD2</text>
<text x="259.2" y="220.7">PWEREN</text>
<text x="326.5" y="218.9">50</text>
<text x="52.2" y="226.8">R4</text>
<text x="127.1" y="223.2">EECS</text>
<text x="127.1" y="225.8">EECLK</text>
<text x="221.1" y="225.8">BD5</text>
<text x="221.1" y="223.2">BD4</text>
<text x="251.6" y="223.2">GND</text>
<text x="259.2" y="223.2">BC7</text>
<text x="259.2" y="225.8">BC6</text>
<text x="52.2" y="231.6">2.2k</text>
<text x="94.4" y="230.6">3.3V</text>
<text x="127.1" y="228.3">EEDATA</text>
<text x="221.1" y="228.3">BD6</text>
<text x="221.1" y="230.9">BD7</text>
<text x="259.2" y="228.3">BC5</text>
<text x="259.2" y="230.9">BC4</text>
<text x="259.2" y="233.4">BC3</text>
<text x="103.2" y="235.6">C4</text>
<text x="221.1" y="238.5">BC1</text>
<text x="221.1" y="235.9">BC0</text>
<text x="259.2" y="235.9">BC2</text>
<text x="259.2" y="238.5">BC1</text>
<text x="103.2" y="240.6">0.1uF</text>
<text x="221.1" y="243.6">BC3</text>
<text x="221.1" y="241">BC2</text>
<text x="259.2" y="241">BC0</text>
<text x="259.2" y="243.6">BD7</text>
<text x="94.1" y="246.1">GND</text>
<text x="221.1" y="251.2">BC6</text>
<text x="221.1" y="248.6">BC5</text>
<text x="221.1" y="246.1">BC4</text>
<text x="259.2" y="246.1">BD6</text>
<text x="259.2" y="248.6">BD5</text>
<text x="259.2" y="251.2">BD4</text>
<text x="129.7" y="252.7">Q1</text>
<text x="221.1" y="253.7">BC7</text>
<text x="259.2" y="253.7">BD3</text>
<text x="259.2" y="256.3">BD2</text>
<text x="118.5" y="261">C5</text>
<text x="133.7" y="261">C6</text>
<text x="221.1" y="261.3">SUSPEND</text>
<text x="221.1" y="258.8">PWEREN</text>
<text x="259.2" y="263.9">EECS</text>
<text x="259.2" y="258.8">BD1</text>
<text x="259.2" y="261.3">BD0</text>
<text x="118.5" y="266">27pF</text>
<text x="133.7" y="266">27pF</text>
<text x="259.2" y="266.4">EECLK</text>
<text x="259.2" y="269">EEDATA</text>
<text x="114.4" y="276.6">GND</text>
</g>
<g font-size="2.8" fill="#008000">
<text x="53.5" y="169.9">DM</text>
<text x="53.5" y="172.5">DP</text>
</g>
<g font-size="2.4" fill="#808080">
<text x="288.7" y="146.7">1</text>
<text x="288.7" y="149.2">2</text>
<text x="294.5" y="147.8">VCCA</text>
<text x="304.2" y="147.8">VCCB</text>
<text x="314.8" y="149.2">5</text>
<text x="314.8" y="146.7">6</text>
<text x="273.4" y="151.8">1</text>
<text x="273.4" y="154.3">2</text>
<text x="288.7" y="151.8">3</text>
<text x="294.5" y="150.4">GND</text>
<text x="294.5" y="152.9">A</text>
<text x="306.5" y="150.4">DIR</text>
<text x="308.8" y="152.9">B</text>
<text x="314.8" y="151.8">4</text>
<text x="273.4" y="156.9">3</text>
<text x="273.4" y="159.4">4</text>
<text x="273.4" y="161.9">5</text>
<text x="44.9" y="165.8">VBUS</text>
<text x="140.2" y="167">50</text>
<text x="159.8" y="162.5" transform="rotate(-90 159.8 162.5)">4</text>
<text x="162.3" y="162.5" transform="rotate(-90 162.3 162.5)">9</text>
<text x="167.4" y="162.5" transform="rotate(-90 167.4 162.5)">12</text>
<text x="169.9" y="162.5" transform="rotate(-90 169.9 162.5)">37</text>
<text x="172.5" y="162.5" transform="rotate(-90 172.5 162.5)">64</text>
<text x="177.6" y="162.5" transform="rotate(-90 177.6 162.5)">20</text>
<text x="180.1" y="162.5" transform="rotate(-90 180.1 162.5)">31</text>
<text x="182.6" y="162.5" transform="rotate(-90 182.6 162.5)">42</text>
<text x="185.2" y="162.5" transform="rotate(-90 185.2 162.5)">56</text>
<text x="215.8" y="167">16</text>
<text x="273.4" y="164.5">6</text>
<text x="273.4" y="167">7</text>
<text x="44.9" y="172.1">D+</text>
<text x="44.9" y="169.6">D-</text>
<text x="76.1" y="168.1">VIN</text>
<text x="85.8" y="168.1">VOUT</text>
<text x="147.2" y="168.1">VREGIN</text>
<text x="160.9" y="173" transform="rotate(-90 160.9 173)">VPHY</text>
<text x="163.4" y="172.4" transform="rotate(-90 163.4 172.4)">VPLL</text>
<text x="188.7" y="173.2">ADBUS2/RTS#/TDO/DI</text>
<text x="189.5" y="168.1">ADBUS0/TXD/TCK/SK</text>
<text x="189.7" y="170.7">ADBUS1/RXD/TDI/DO</text>
<text x="215.8" y="169.6">17</text>
<text x="215.8" y="172.1">18</text>
<text x="273.4" y="169.6">8</text>
<text x="273.4" y="172.1">9</text>
<text x="44.9" y="175.9">GND</text>
<text x="47.1" y="179.7">3</text>
<text x="83.6" y="176.5" transform="rotate(-90 83.6 176.5)">1</text>
<text x="140.2" y="174.6">49</text>
<text x="147.2" y="175.8">VREGOUT</text>
<text x="168.5" y="176" transform="rotate(-90 168.5 176)">VCORE0</text>
<text x="171.1" y="176" transform="rotate(-90 171.1 176)">VCORE1</text>
<text x="173.6" y="176" transform="rotate(-90 173.6 176)">VCORE2</text>
<text x="178.7" y="175.1" transform="rotate(-90 178.7 175.1)">VCCIO0</text>
<text x="181.2" y="175.1" transform="rotate(-90 181.2 175.1)">VCCIO1</text>
<text x="183.8" y="175.1" transform="rotate(-90 183.8 175.1)">VCCIO2</text>
<text x="186.3" y="175.1" transform="rotate(-90 186.3 175.1)">VCCIO3</text>
<text x="187.9" y="175.8">ADBUS3/CTS#/TMS/CS</text>
<text x="188.1" y="178.3">ADBUS4/DTR#/GPIOL0</text>
<text x="215.8" y="174.6">19</text>
<text x="215.8" y="177.2">21</text>
<text x="215.8" y="179.7">22</text>
<text x="272.3" y="174.6">10</text>
<text x="272.3" y="179.7">12</text>
<text x="272.4" y="177.2">11</text>
<text x="288.7" y="174.6">1</text>
<text x="288.7" y="177.2">2</text>
<text x="288.7" y="179.7">3</text>
<text x="294.5" y="175.8">VC</text>
<text x="294.5" y="178.3">A1</text>
<text x="297.5" y="175.8">CA</text>
<text x="304.2" y="175.8">VCCB</text>
<text x="307.6" y="178.3">B1</text>
<text x="314.8" y="179.7">6</text>
<text x="314.8" y="177.2">7</text>
<text x="314.8" y="174.6">8</text>
<text x="342" y="174.6">1</text>
<text x="342" y="177.2">3</text>
<text x="342" y="179.7">5</text>
<text x="352.9" y="174.6">2</text>
<text x="352.9" y="177.2">4</text>
<text x="352.9" y="179.7">6</text>
<text x="42.4" y="181">GND2</text>
<text x="187.9" y="183.4">ADBUS6/DCD#/GPIOL2</text>
<text x="188" y="180.8">ADBUS5/DSR#/GPIOL1</text>
<text x="190.4" y="185.9">ADBUS7/RI#/GPIOL3</text>
<text x="215.8" y="182.3">23</text>
<text x="215.8" y="184.8">24</text>
<text x="272.3" y="182.3">13</text>
<text x="272.3" y="184.8">14</text>
<text x="288.7" y="182.3">4</text>
<text x="294.5" y="180.8">A2</text>
<text x="294.5" y="183.4">GND</text>
<text x="306.5" y="183.4">DIR</text>
<text x="307.6" y="180.8">B2</text>
<text x="314.8" y="182.3">5</text>
<text x="342" y="182.3">7</text>
<text x="342" y="184.8">9</text>
<text x="352.9" y="182.3">8</text>
<text x="352.9" y="184.8">10</text>
<text x="141.4" y="187.3">7</text>
<text x="141.4" y="189.9">8</text>
<text x="147.2" y="188.5">DM</text>
<text x="147.2" y="191">DP</text>
<text x="186.1" y="191">ACBUS0/TXDEN/GPIOH0</text>
<text x="215.8" y="189.9">26</text>
<text x="272.3" y="187.3">15</text>
<text x="272.3" y="189.9">16</text>
<text x="193.9" y="193.5">ACBUS1/GPIOH1</text>
<text x="193.9" y="196.1">ACBUS2/GPIOH2</text>
<text x="215.8" y="192.4">27</text>
<text x="215.8" y="195">28</text>
<text x="215.8" y="197.5">29</text>
<text x="272.3" y="192.4">17</text>
<text x="272.3" y="195">18</text>
<text x="272.3" y="197.5">19</text>
<text x="141.4" y="200">6</text>
<text x="147.2" y="201.2">REF</text>
<text x="185.1" y="198.6">ACBUS3/RXLED#/GPIOH3</text>
<text x="185.3" y="201.2">ACBUS4/TXLED#/GPIOH4</text>
<text x="193.9" y="203.7">ACBUS5/GPIOH5</text>
<text x="215.8" y="200">30</text>
<text x="215.8" y="202.6">32</text>
<text x="272.3" y="200">20</text>
<text x="272.3" y="202.6">21</text>
<text x="140.2" y="207.7">14</text>
<text x="147.2" y="208.8">RESET#</text>
<text x="193.9" y="206.2">ACBUS6/GPIOH6</text>
<text x="193.9" y="208.8">ACBUS7/GPIOH7</text>
<text x="215.8" y="205.1">33</text>
<text x="215.8" y="207.7">34</text>
<text x="272.3" y="205.1">22</text>
<text x="189.5" y="213.9">BDBUS0/TXD/TCK/SK</text>
<text x="215.8" y="212.7">38</text>
<text x="215.8" y="215.3">39</text>
<text x="273.4" y="215.3">1</text>
<text x="288.7" y="210.2">1</text>
<text x="288.7" y="212.7">2</text>
<text x="288.7" y="215.3">3</text>
<text x="294.5" y="211.3">VCCA</text>
<text x="294.5" y="213.8">GND</text>
<text x="304.2" y="211.3">VCCB</text>
<text x="306.5" y="213.9">DIR</text>
<text x="314.8" y="215.3">4</text>
<text x="314.8" y="212.7">5</text>
<text x="314.8" y="210.2">6</text>
<text x="187.9" y="221.5">BDBUS3/CTS#/TMS/CS</text>
<text x="188.7" y="218.9">BDBUS2/RTS#/TDO/DI</text>
<text x="189.7" y="216.4">BDBUS1/RXD/TDI/DO</text>
<text x="215.8" y="217.8">40</text>
<text x="215.8" y="220.4">41</text>
<text x="273.4" y="217.8">2</text>
<text x="273.4" y="220.4">3</text>
<text x="294.5" y="216.4">A</text>
<text x="308.8" y="216.4">B</text>
<text x="140.2" y="228">61</text>
<text x="140.2" y="225.4">62</text>
<text x="140.2" y="222.9">63</text>
<text x="147.2" y="226.5">EECLK</text>
<text x="147.2" y="224">EECS</text>
<text x="188" y="226.5">BDBUS5/DSR#/GPIOL1</text>
<text x="188.1" y="224">BDBUS4/DTR#/GPIOL0</text>
<text x="215.8" y="222.9">43</text>
<text x="215.8" y="225.4">44</text>
<text x="215.8" y="228">45</text>
<text x="273.4" y="222.9">4</text>
<text x="273.4" y="225.4">5</text>
<text x="273.4" y="228">6</text>
<text x="147.2" y="229.1">EEDATA</text>
<text x="187.9" y="229.1">BDBUS6/DCD#/GPIOL2</text>
<text x="190.4" y="231.6">BDBUS7/RI#/GPIOL3</text>
<text x="215.8" y="230.5">46</text>
<text x="273.4" y="230.5">7</text>
<text x="273.4" y="233">8</text>
<text x="76.1" y="234.2">CS</text>
<text x="76.1" y="236.7">SK</text>
<text x="76.1" y="239.2">DI</text>
<text x="81.8" y="239.2">ORG</text>
<text x="82.2" y="234.2">VCC</text>
<text x="83.6" y="236.7">DC</text>
<text x="193.9" y="236.7">BCBUS0/GPIOH1</text>
<text x="193.9" y="239.2">BCBUS1/GPIOH2</text>
<text x="215.8" y="235.6">48</text>
<text x="215.8" y="238.1">52</text>
<text x="272.3" y="238.1">10</text>
<text x="273.4" y="235.6">9</text>
<text x="76.1" y="241.8">DO</text>
<text x="81.9" y="241.8">GND</text>
<text x="141.4" y="240.7">2</text>
<text x="147.2" y="241.8">OSCI</text>
<text x="185.1" y="244.3">BCBUS3/RXLED#/GPIOH3</text>
<text x="202.6" y="241.8">BCBUS2</text>
<text x="215.8" y="240.7">53</text>
<text x="215.8" y="243.2">54</text>
<text x="215.8" y="245.7">55</text>
<text x="272.3" y="243.2">12</text>
<text x="272.3" y="245.7">13</text>
<text x="272.4" y="240.7">11</text>
<text x="185.3" y="246.9">BCBUS4/TXLED#/GPIOH4</text>
<text x="193.9" y="249.4">BCBUS5/GPIOH5</text>
<text x="193.9" y="251.9">BCBUS6/GPIOH6</text>
<text x="215.8" y="248.3">57</text>
<text x="215.8" y="250.8">58</text>
<text x="272.3" y="248.3">14</text>
<text x="272.3" y="250.8">15</text>
<text x="141.4" y="253.4">3</text>
<text x="147.2" y="254.5">OSC0</text>
<text x="193.9" y="254.5">BCBUS7/GPIOH7</text>
<text x="215.8" y="253.4">59</text>
<text x="272.3" y="253.4">16</text>
<text x="272.3" y="255.9">17</text>
<text x="140.2" y="261">13</text>
<text x="147.2" y="262.1">TEST</text>
<text x="199.6" y="262.1">SUSPEND#</text>
<text x="201.9" y="259.6">PWREN#</text>
<text x="215.8" y="261">36</text>
<text x="215.8" y="258.4">60</text>
<text x="272.3" y="258.4">18</text>
<text x="272.3" y="261">19</text>
<text x="272.3" y="263.5">20</text>
<text x="163.4" y="264.1" transform="rotate(-90 163.4 264.1)">AGND</text>
<text x="167.4" y="269.9" transform="rotate(-90 167.4 269.9)">1</text>
<text x="168.5" y="264.1" transform="rotate(-90 168.5 264.1)">GND0</text>
<text x="169.9" y="269.9" transform="rotate(-90 169.9 269.9)">5</text>
<text x="171.1" y="264.1" transform="rotate(-90 171.1 264.1)">GND1</text>
<text x="173.6" y="264.1" transform="rotate(-90 173.6 264.1)">GND2</text>
<text x="176.1" y="264.1" transform="rotate(-90 176.1 264.1)">GND3</text>
<text x="178.7" y="264.1" transform="rotate(-90 178.7 264.1)">GND4</text>
<text x="181.2" y="264.1" transform="rotate(-90 181.2 264.1)">GND5</text>
<text x="183.8" y="264.1" transform="rotate(-90 183.8 264.1)">GND6</text>
<text x="186.3" y="264.1" transform="rotate(-90 186.3 264.1)">GND7</text>
<text x="272.3" y="266.1">21</text>
<text x="272.3" y="268.6">22</text>
<text x="162.3" y="271.1" transform="rotate(-90 162.3 271.1)">10</text>
<text x="172.5" y="271" transform="rotate(-90 172.5 271)">11</text>
<text x="175" y="271.1" transform="rotate(-90 175 271.1)">15</text>
<text x="177.6" y="271.1" transform="rotate(-90 177.6 271.1)">25</text>
<text x="180.1" y="271.1" transform="rotate(-90 180.1 271.1)">35</text>
<text x="182.6" y="271.1" transform="rotate(-90 182.6 271.1)">47</text>
<text x="185.2" y="271.1" transform="rotate(-90 185.2 271.1)">51</text>
</g>
<g font-size="2.2" fill="#808080">
<text x="73.8" y="164.8">1117-33</text>
<text x="79.6" y="164.1">IC3</text>
<text x="73.8" y="248.6">93C46</text>
<text x="73.8" y="246.1">IC2</text>
</g>
<g font-size="2" fill="#800000">
<text x="106.2" y="151.7" transform="rotate(-90 106.2 151.7)">+</text>
<text x="116.4" y="151.7" transform="rotate(-90 116.4 151.7)">+</text>
<text x="300.3" y="152.4">L</text>
<text x="300.3" y="154.2">H</text>
<text x="300.8" y="150.6">DIR</text>
<text x="126.5" y="177.1" transform="rotate(-90 126.5 177.1)">+</text>
<text x="300.1" y="179.3">L</text>
<text x="301.1" y="177.5">DIR</text>
<text x="300.1" y="181.1">H</text>
<text x="300.3" y="215.9">L</text>
<text x="300.8" y="214.1">DIR</text>
<text x="300.3" y="217.7">H</text>
</g>
</svg>
